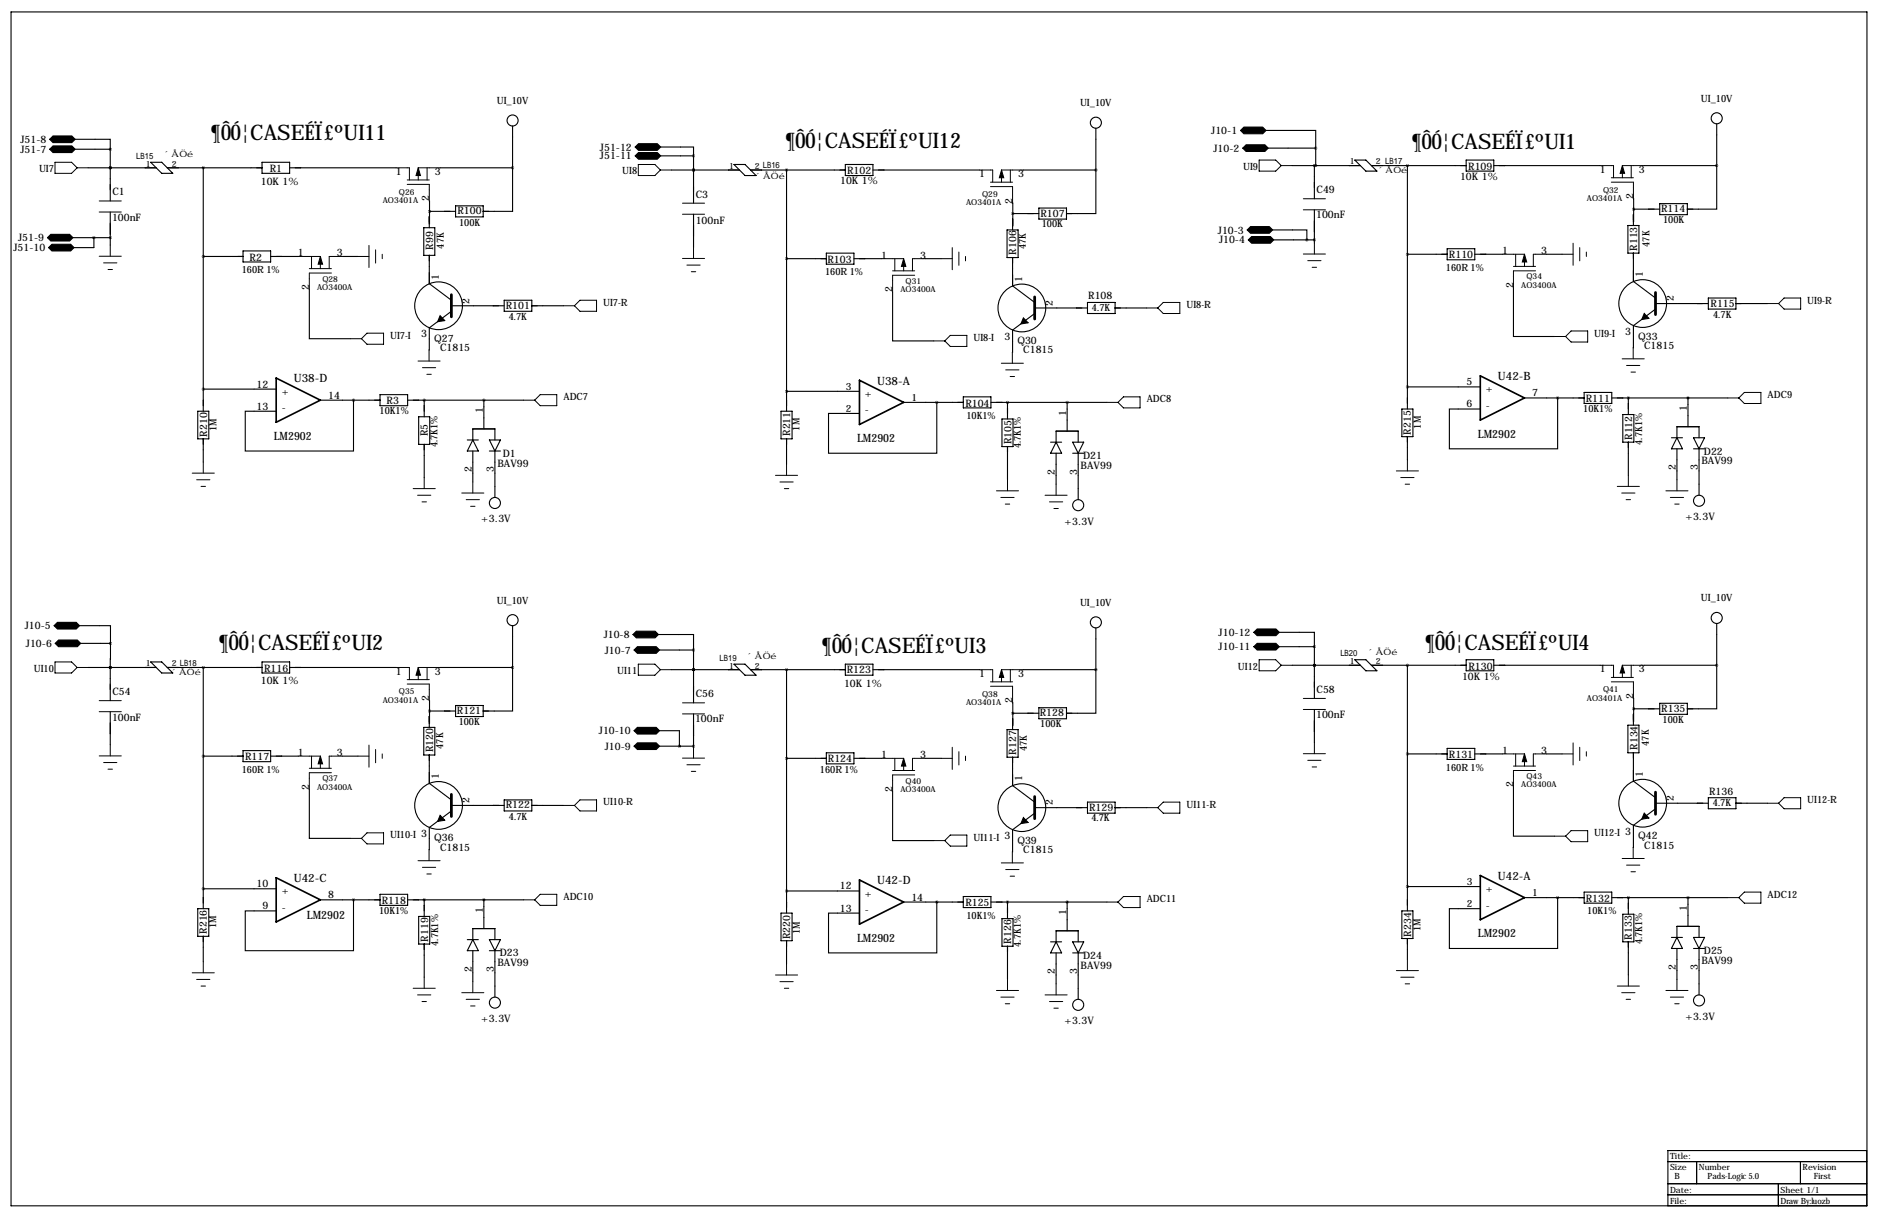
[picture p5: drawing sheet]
<svg xmlns="http://www.w3.org/2000/svg" width="432mm" height="279mm" viewBox="0 0 432 279" stroke-linecap="round" stroke-linejoin="round" font-family="sans-serif">
<g fill="none" stroke="#000" stroke-width=".25">
<path d="M2.5 2.7h426.8v274.4h-426.8zM17.3 34.3h8M17.3 32h8v2.3M20.3 38.6h15.6M25.3 38.6h.1M25.3 34.3v11.9M34.6 37.3h2.6l2.5 2.5h-2.5zM38.5 38.6h21.7M46.7 38.6v55.9M60.2 37.3h6.4v2.5h-6.4zM66.6 38.6h24.5M101.2 38.6h16.7"/>
<path d="M117.9 38.6v10h-6.8M117.9 29v9.6M151.9 33.8h7.6v2M151.9 35.8h7.6M154.4 39.1h15.6M159.5 39.1h.1M159.5 35.8v10.9M168.8 37.8h2.5l2.5 2.5h-2.5zM172.6 39.1h21.8M180.8 39.1v55.4M194.4 37.8h6.3v2.5h-6.3zM200.7 39.1h24.5"/>
<path d="M235.4 39.1h16.6M252 39.1v10h-6.8M252 29.5v9.6M291.1 30h11.4v4M291.6 34h10.9M297.1 38h15.7M302.2 38v7.7M302.5 34v4M311.5 36.8h2.5l2.6 2.5h-2.6zM315.3 38h21.8M323.6 38v56M337.1 36.8h6.4v2.5h-6.4z"/>
<path d="M343.5 38h24.4M378.1 38h16.6M394.7 38v10.1h-6.7M394.7 28.4v9.6M16.8 54.6h8.5M21.6 54.6v2.3h-4.6M25.3 48.7v7.6M46.7 58.9h9.2M55.9 57.7h6.3v2.5h-6.3zM62.2 58.9h6.4M78.7 58.9h3.6M97.4 52.3h2.6v6.4h-2.6z"/>
<path d="M98.7 46.2l.1 2.4M98.7 58.7v6.5l5.1 3.8M98.8 48.6l-.1 3.7M98.8 48.6h5.9M104.7 47.3h6.4v2.5h-6.4zM159.5 49.2v7.6M180.8 59.4h9.2M190 58.2h6.3v2.5h-6.3zM196.3 59.4h6.4M212.9 59.4h3.5M231.5 52.8h2.6v6.4h-2.6zM232.8 46.7l.1 2.4"/>
<path d="M232.8 59.2v6.5l5.1 3.8M232.9 49.1l-.1 3.7M232.9 49.1h6M238.9 47.8h6.3v2.5h-6.3zM292.6 52.8h7.9v2.3M292.9 55.1h9.3M302.2 48.2v7.6M323.6 58.4h9.1M332.7 57.2h6.4v2.5h-6.4zM339.1 58.4h6.3M355.6 58.4h3.6M374.3 51.8h2.5v6.4h-2.5z"/>
<path d="M375.6 45.7v2.4M375.6 58.2v6.5l5 3.8M375.6 48.1v3.7M375.6 48.1h6M381.6 46.8h6.4v2.5h-6.4zM71.1 66.5v11.3h9.5M103.8 71.5l-5.1 3.8v5.1M103.8 70.3h12.1M115.9 69h6.4v2.5h-6.4zM122.3 70.3h7.2M205.2 67.1v11.2h9.5M237.9 72l-5.1 3.8v5.1"/>
<path d="M237.9 70.8h12.1M250 69.5h6.4v2.5h-6.4zM256.4 70.8h7.3M348 66v11.3h9.4M380.6 71l-5 3.8-.1 5.1M380.6 69.7h12.2M392.8 68.5h6.3v2.5h-6.3zM399.1 69.7h7.3M45.5 94.5h2.5v6.3h-2.5zM46.7 89.4h16.8M73.7 91.9h13.7M81.3 91.9v11.7h-24.9v-9.1h7.1"/>
<path d="M87.4 90.7h6.3v2.5h-6.3zM93.7 91.9h26.7M96.3 95.8h2.5v6.3h-2.5zM97.5 91.9v3.9M111.3 91.9v6.7M179.6 94.5h2.5v6.3h-2.5zM180.8 89.9h16.8M207.8 92.5h13.7M215.4 92.5v11.6h-24.9v-9.1h7.1M221.5 91.2h6.3v2.5h-6.3zM227.8 92.5h26.7M230.4 96.3h2.5v6.3h-2.5z"/>
<path d="M231.6 92.5v3.8M245.4 92.5v6.6M322.3 94h2.6v6.3h-2.6zM323.6 88.9h16.8M350.5 91.4h13.7M358.1 91.4v11.7h-24.9v-9.1h7.2M364.2 90.2h6.4v2.5h-6.4zM370.6 91.4h26.7M373.1 95.2h2.6v6.4h-2.6zM374.4 91.4v3.8M388.1 91.4v6.6M46.7 100.8v5.4"/>
<path d="M97.5 102.1v7.6M107.4 101.1h2.6M108.7 101.1l1.3 2.5h-2.6zM108.7 101.1v-2.5h5.1v2.5M108.7 103.6v7.1M112.5 103.6h2.6M112.5 101.1h2.6l-1.3 2.5zM113.8 103.6v10.7M180.8 100.8v5.9M231.6 102.6v7.6M241.6 101.6h2.5M242.8 101.6l1.3 2.5h-2.5z"/>
<path d="M242.8 101.6v-2.5h5.1v2.5M242.8 104.1v7.2M246.6 104.1h2.6M246.6 101.6h2.6l-1.3 2.5zM247.9 104.1v10.7M323.6 100.3v5.4M374.4 101.6v7.6M384.3 100.6h2.5M385.6 100.6l1.2 2.5h-2.5zM385.6 100.6v-2.6h5.1v2.6M385.6 103.1v7.1M389.4 103.1h2.5"/>
<path d="M389.4 100.6h2.5l-1.2 2.5zM390.7 103.1v10.7M18.3 143.8h7.1v4M18.5 147.8h6.9M20.3 153.4h15.6M25.3 153.4h.1M25.3 153.4v7.6M25.4 147.8l-.1 5.6M34.6 152.1h2.6l2.5 2.5h-2.5zM38.5 153.4h21.7M46.7 153.4v55.4M60.2 152.1h6.4v2.5h-6.4z"/>
<path d="M66.6 153.4h24.5M101.2 153.4h16.7M117.9 153.4v10h-6.8M117.9 143.8v9.6M151.4 145.8h8.1v3.6M151.6 149.4h7.9M154.4 153.9h15.6M159.5 153.9h.1M159.5 149.4v12.1M168.8 152.6h2.5l2.5 2.5h-2.5zM172.6 153.9h21.8M180.8 153.9v55.9"/>
<path d="M194.4 152.6h6.3v2.5h-6.3zM200.7 153.9h24.5M235.4 153.9h16.6M252 153.9v10h-6.8M252 144.3v9.6M294.1 148.6h8.1M294.1 145.3h8.1v3.3M297.1 152.9h15.7M302.2 152.9h.1M302.2 148.6v11.9M311.5 151.6h2.5l2.6 2.5h-2.6zM315.3 152.9h21.8"/>
<path d="M323.6 152.9v56.4M337.1 151.6h6.4v2.5h-6.4zM343.5 152.9h24.4M378.1 152.9h16.6M394.7 152.9v10h-6.7M394.7 143.3v9.6M25.3 163.5v7.6M46.7 173.7h9.2M55.9 172.5h6.3v2.5h-6.3zM62.2 173.7h6.4M78.7 173.7h3.6M97.4 167.1h2.6v6.4h-2.6z"/>
<path d="M98.7 161l.1 2.4M98.7 173.5v6.5l5.1 3.8M98.8 163.4l-.1 3.7M98.8 163.4h5.9M104.7 162.1h6.4v2.5h-6.4zM151.6 171.4h4.6M151.6 167.9h4.6v3.5M156.2 171.4h.1M156.2 171.4h3.3M159.5 171.4v.3M159.5 164v7.4M180.8 174.2h9.2"/>
<path d="M190 173h6.3v2.5h-6.3zM196.3 174.2h6.4M212.9 174.2h3.5M231.5 167.6h2.6v6.4h-2.6zM232.8 161.5l.1 2.4M232.8 174v6.5l5.1 3.8M232.9 163.9l-.1 3.7M232.9 163.9h6M238.9 162.6h6.3v2.6h-6.3zM302.2 163v7.6M323.6 173.2h9.1M332.7 172h6.4v2.5h-6.4z"/>
<path d="M339.1 173.2h6.3M355.6 173.2h3.6M374.3 166.6h2.5v6.4h-2.5zM375.6 160.5v2.4M375.6 173v6.5l5 3.8M375.6 162.9v3.7M375.6 162.9h6M381.6 161.6h6.4v2.5h-6.4zM71.1 181.4v11.2h9.5M103.8 186.3l-5.1 3.8v5.1M103.8 185.1h12.1M115.9 183.8h6.4v2.5h-6.4z"/>
<path d="M122.3 185.1h7.2M205.2 181.9v11.2h9.5M237.9 186.8l-5.1 3.9v5M237.9 185.6h12.1M250 184.3h6.4v2.5h-6.4zM256.4 185.6h7.3M348 180.8v11.3h9.4M380.6 185.8l-5 3.8-.1 5.1M380.6 184.6h12.2M392.8 183.3h6.3v2.5h-6.3zM399.1 184.6h7.3M45.5 208.8h2.5v6.3h-2.5z"/>
<path d="M46.7 204.2h16.8M46.7 215.1v5.9M73.7 206.8h13.7M81.3 206.8v11.6h-24.9v-9.1h7.1M87.4 205.5h6.3v2.5h-6.3zM93.7 206.8h26.7M96.3 210.6h2.5v6.3h-2.5zM97.5 206.8v3.8M97.5 216.9v7.6M107.4 215.9h2.6M108.7 215.9v-2.5h5.1v2.5M108.7 218.4v7.2"/>
<path d="M108.7 215.9l1.3 2.5h-2.6zM111.3 206.8v6.6M112.5 218.4h2.6M112.5 215.9h2.6l-1.3 2.5zM113.8 218.4v10.7M179.6 209.8h2.5v6.4h-2.5zM180.8 204.7h16.8M180.8 216.2v5.3M207.8 207.3h13.7M215.4 207.3v11.6h-24.9v-9.1h7.1M221.5 206h6.3v2.5h-6.3zM227.8 207.3h26.7"/>
<path d="M230.4 211.1h2.5v6.3h-2.5zM231.6 207.3v3.8M231.6 217.4v7.6M241.6 216.4h2.5M242.8 216.4v-2.5h5.1v2.5M242.8 218.9v7.2M242.8 216.4l1.3 2.5h-2.5zM245.4 207.3v6.6M246.6 218.9h2.6M246.6 216.4h2.6l-1.3 2.5zM247.9 218.9v10.7M322.3 209.3h2.6v6.3h-2.6z"/>
<path d="M323.6 203.7h16.8M323.6 215.6v4.9M350.5 206.2h13.7M358.1 206.2v11.7h-24.9v-9.1h7.2M364.2 205h6.4v2.5h-6.4zM370.6 206.2h26.7M373.1 210.1h2.6v6.3h-2.6zM374.4 206.2v3.9M374.4 216.4v7.6M384.3 215.4h2.5M385.6 215.4v-2.5h5.1v2.5M385.6 217.9v7.1"/>
<path d="M385.6 215.4l1.2 2.5h-2.5zM388.1 206.2v6.7M389.4 217.9h2.5M389.4 215.4h2.5l-1.2 2.5zM390.7 217.9v10.7M383.5 266.9h45.7M383.5 277.1v-12.7h45.7v12.7M383.5 272h45.7M383.5 274.5h45.7M390.1 266.9v5.1M408.9 272v5.1M414 266.9v5.1"/>
<circle cx="117.9" cy="27.7" r="1.27"/>
<circle cx="252" cy="28.2" r="1.27"/>
<circle cx="394.7" cy="27.2" r="1.27"/>
<circle cx="100.8" cy="70.3" r="5.5"/>
<circle cx="234.9" cy="70.8" r="5.5"/>
<circle cx="377.7" cy="69.7" r="5.5"/>
<circle cx="113.8" cy="115.6" r="1.27"/>
<circle cx="247.9" cy="116.1" r="1.27"/>
<circle cx="390.7" cy="115.1" r="1.27"/>
<circle cx="117.9" cy="142.5" r="1.27"/>
<circle cx="252" cy="143" r="1.27"/>
<circle cx="394.7" cy="142" r="1.27"/>
<circle cx="100.8" cy="185.1" r="5.5"/>
<circle cx="234.9" cy="185.6" r="5.5"/>
<circle cx="377.7" cy="184.6" r="5.5"/>
<circle cx="113.8" cy="230.4" r="1.27"/>
<circle cx="247.9" cy="230.9" r="1.27"/>
<circle cx="390.7" cy="229.9" r="1.27"/>
</g>
<g fill="none" stroke="#000" stroke-width=".23">
<path d="M12.6 37.3h3.9l1.2 1.3-1.2 1.2h-3.9zM17.7 38.6h2.6M91.1 38.6h3v2.8M96.2 39.8v1.6M96.2 38.6h5M98.2 38.6v2.8M146.8 37.8h3.8l1.2 1.3-1.2 1.2h-3.8zM151.8 39.1h2.6M225.2 39.1h3v2.8M230.3 39.1h5.1M232.3 39.1v2.8M289.5 36.8h3.8l1.3 1.2-1.3 1.3h-3.8z"/>
<path d="M294.6 38h2.5M367.9 38h3.1v2.8M373 39.3v1.5M373 38h5.1M375.1 38v2.8M22.8 46.2h5.1M22.8 48.7h5.1M22.8 58.9h5.1M25.3 56.3v2.6M68.6 58.9h5.1M71.6 58.9v2.8M78.7 58.9h-3v2.8"/>
<path d="M82.3 58.9h2.5M84.8 56.4v5.1M86.4 57.4v3.1M87.9 58.4v1M93.6 41.4h5.1M93.6 42.4h5.1v3.8M156.9 46.7h5.1M156.9 49.2h5.1M156.9 59.4h5.1M159.5 56.8v2.6M202.7 59.4h5.1M205.7 59.4v2.8"/>
<path d="M212.9 59.4h-3.1v2.8M216.4 59.4h2.5M218.9 56.9v5.1M220.5 57.9v3.1M222 58.9v1M227.7 41.9h5.1M227.7 42.9h5.1v3.8M230.3 40.3v1.6M299.7 45.7h5M299.7 48.2h5M299.7 58.4h5M300.7 59.9h3"/>
<path d="M302.2 55.8v2.6M345.4 58.4h5.1M348.5 58.4v2.8M350.5 59.7v1.5M355.6 58.4h-3v2.8M359.2 58.4h2.5M361.7 55.9v5.1M363.2 56.9v3M364.7 57.9v1M370.5 41.9h5.1v3.8M370.5 40.8h5.1M23.8 60.4h3.1"/>
<path d="M24.8 61.9h1.1M71.1 61.7h5.1M73.7 60.2v1.5M76.2 62.7h-5.1v3.8M80.6 77.8h2.5M83.1 77.8l1.3-1.2h3.8v2.5h-3.8zM129.5 70.3h2.6M132.1 70.3l1.2-1.3h3.9v2.5h-3.9zM157.9 60.9h3.1M159 62.4h1M205.2 62.2h5.1M207.8 60.7v1.5"/>
<path d="M210.3 63.2h-5.1v3.9M214.7 78.3h2.5M218.5 77.1h3.8v2.5h-3.8l-1.3-1.3zM263.7 70.8h2.5M266.2 70.8l1.3-1.3h3.8v2.5h-3.8zM301.7 61.4h1M348 61.2h5.1M353.1 62.2h-5.1v3.8M357.4 77.3h2.6M361.2 76h3.8v2.6h-3.8l-1.2-1.3zM375.5 79.9v2.5M406.4 69.7h2.5"/>
<path d="M408.9 69.7l1.3-1.2h3.8v2.5h-3.8zM96.1 83h5.1M97.1 84.5h3.1M98.1 86h1.1M98.7 80.4v2.6M120.4 91.9h2.5M124.2 90.7h3.8v2.5h-3.8l-1.3-1.3zM230.2 83.5h5.1M231.2 85h3.1M232.3 86.5h1M232.8 80.9v2.6M254.5 92.5h2.5"/>
<path d="M258.3 91.2h3.8v2.5h-3.8l-1.3-1.2zM373 82.4h5.1M374 84h3M375 85.5h1M397.3 91.4h2.5M401.1 90.2h3.8v2.5h-3.8l-1.3-1.3zM44.2 108.7h5.1M45.2 110.2h3.1M46.2 111.8h1M46.7 106.2v2.5M95 112.3h5.1M96 113.8h3.1"/>
<path d="M97 115.3h1M97.5 109.7v2.6M106.2 113.3h5.1M107.2 114.8h3M108.2 116.3h1M108.7 110.7v2.6M178.3 109.2h5.1M179.3 110.7h3.1M180.3 112.3h1.1M180.8 106.7v2.5M229.1 112.8h5.1M230.1 114.3h3.1"/>
<path d="M231.1 115.8h1.1M231.6 110.2v2.6M240.3 113.8h5.1M241.3 115.3h3M242.3 116.8h1M242.8 111.3v2.5M321.1 108.2h5M322.1 109.7h3M323.1 111.3h1M323.6 105.7v2.5M371.9 111.8h5M372.9 113.3h3"/>
<path d="M373.9 114.8h1M374.4 109.2v2.6M383 112.8h5.1M384 114.3h3.1M385.1 115.8h1M385.6 110.2v2.6M12.6 152.1h3.9l1.2 1.3-1.2 1.2h-3.9zM17.7 153.4h2.6M91.1 153.4h3v2.8M93.6 157.2h5.1v3.8M93.6 156.2h5.1M96.2 154.6v1.6"/>
<path d="M96.2 153.4h5M98.2 153.4v2.8M146.8 152.6h3.8l1.2 1.3-1.2 1.2h-3.8zM151.8 153.9h2.6M225.2 153.9h3v2.8M227.7 157.7h5.1v3.8M227.7 156.7h5.1M230.3 155.1v1.6M230.3 153.9h5.1M232.3 153.9v2.8M289.5 151.6h3.8l1.3 1.3-1.3 1.2h-3.8zM294.6 152.9h2.5"/>
<path d="M367.9 152.9h3.1v2.8M370.5 156.7h5.1v3.8M370.5 155.7h5.1M373 154.1v1.6M373 152.9h5.1M375.1 152.9v2.8M22.8 161h5.1M22.8 163.5h5.1M22.8 173.7h5.1M23.8 175.2h3.1M24.8 176.7h1.1M25.3 171.1v2.6"/>
<path d="M68.6 173.7h5.1M71.1 176.5h5.1M71.6 173.7v2.8M73.7 175v1.5M76.2 177.5h-5.1v3.9M78.7 173.7h-3v2.8M82.3 173.7h2.5M84.8 171.2v5.1M86.4 172.2v3.1M87.9 173.2v1M156.9 161.5h5.1M156.9 164h5.1"/>
<path d="M156.9 174.2h5.1M157.9 175.7h3.1M159 177.2h1M159.5 171.7v2.5M202.7 174.2h5.1M205.2 177h5.1M205.7 174.2v2.8M207.8 175.5v1.5M210.3 178.1h-5.1v3.8M212.9 174.2h-3.1v2.8M216.4 174.2h2.5M218.9 171.7v5.1"/>
<path d="M220.5 172.7v3.1M222 173.7v1.1M299.7 160.5h5M299.7 163h5M299.7 173.2h5M300.7 174.7h3M301.7 176.2h1M302.2 170.6v2.6M345.4 173.2h5.1M348 176h5.1M348.5 173.2v2.8M350.5 174.5v1.5"/>
<path d="M353.1 177h-5.1v3.8M355.6 173.2h-3v2.8M359.2 173.2h2.5M361.7 170.7v5.1M363.2 171.7v3.1M364.7 172.7v1M80.6 192.6h2.5M83.1 192.6l1.3-1.2h3.8v2.5h-3.8zM96.1 197.8h5.1M97.1 199.3h3.1M98.7 195.2v2.6M129.5 185.1h2.6"/>
<path d="M132.1 185.1l1.2-1.3h3.9v2.5h-3.9zM214.7 193.1h2.5M218.5 191.9h3.8v2.5h-3.8l-1.3-1.3zM230.2 198.3h5.1M231.2 199.8h3.1M232.8 195.7v2.6M263.7 185.6h2.5M267.5 184.3h3.8v2.5h-3.8l-1.3-1.2zM357.4 192.1h2.6M360 192.1l1.2-1.2h3.8v2.5h-3.8zM373 197.3h5.1M374 198.8h3"/>
<path d="M375.5 194.7v2.6M406.4 184.6h2.5M408.9 184.6l1.3-1.3h3.8v2.5h-3.8zM98.1 200.8h1.1M120.4 206.8h2.5M124.2 205.5h3.8v2.5h-3.8l-1.3-1.2zM232.3 201.3h1M254.5 207.3h2.5M258.3 206h3.8v2.5h-3.8l-1.3-1.2zM375 200.3h1M397.3 206.2h2.5M401.1 205h3.8v2.5h-3.8l-1.3-1.3z"/>
<path d="M44.2 223.5h5.1M45.2 225h3.1M46.2 226.6h1M46.7 221v2.5M95 227.1h5.1M96 228.6h3.1M97 230.1h1M97.5 224.5v2.6M106.2 228.1h5.1M107.2 229.6h3M108.2 231.1h1M108.7 225.6v2.5"/>
<path d="M178.3 224h5.1M179.3 225.6h3.1M180.3 227.1h1.1M180.8 221.5v2.5M229.1 227.6h5.1M230.1 229.1h3.1M231.1 230.6h1.1M231.6 225v2.6M240.3 228.6h5.1M241.3 230.1h3M242.3 231.6h1M242.8 226.1v2.5"/>
<path d="M321.1 223h5M322.1 224.5h3M323.1 226.1h1M323.6 220.5v2.5M371.9 226.6h5M372.9 228.1h3M373.9 229.6h1M374.4 224v2.6M383 227.6h5.1M384 229.1h3.1M385.1 230.6h1M385.6 225v2.6"/>
</g>
<path d="M96.2 38.6l.5 1.7h-1zM230.3 39.1l.5 1.7h-1zM373 38l.5 1.8h-1zM73.7 58.9l.5 1.8h-1zM207.8 59.4l.5 1.8h-1zM350.5 58.4l.5 1.8h-1zM96.2 153.4l.5 1.7h-1zM230.3 153.9l.5 1.8h-1zM373 152.9l.5 1.7h-1zM73.7 173.7l.5 1.8h-1zM207.8 174.2l.5 1.8h-1zM350.5 173.2l.5 1.8h-1z" fill="#000" stroke="#000" stroke-width=".23"/>
<path d="M103.8 67.7v5.1M237.9 68.2v5.1M380.6 67.2v5.1M103.8 182.5v5.1M237.9 183v5.1M380.6 182v5.1" fill="none" stroke="#000" stroke-width=".63"/>
<g fill="#000" stroke="#000" stroke-width=".25">
<path d="M12.2 33.5h4.3l.8 .8-.8 .8h-4.3l-.8-.8zM11.4 32l.8-.8h4.3l.8 .8-.8 .8h-4.3zM146.8 35.1h4.3l.8 .7-.8 .8h-4.3l-.8-.8zM146.8 33h4.3l.8 .8-.8 .7h-4.3l-.8-.7zM286 29.2h4.3l.8 .8-.8 .7h-4.3l-.8-.7zM285.8 34l.7-.7h4.3l.8 .7-.8 .8h-4.3zM10.9 54.6l.8-.8h4.3l.8 .8-.8 .8h-4.3zM11.9 56.1h4.4l.7 .8-.7 .8h-4.4l-.7-.8zM287.5 52.1h4.3l.8 .7-.8 .8h-4.3l-.7-.8zM287 55.1l.8-.7h4.3l.8 .7-.8 .8h-4.3zM101.2 72.5l1.1 1.2-1.7 .2zM235.3 73.1l1.1 1.1-1.7 .2z"/>
<path d="M378.1 72l1 1.2-1.6 .2zM13.2 143h4.3l.8 .8-.8 .7h-4.3l-.8-.7zM13.5 147.1h4.3l.7 .7-.7 .8h-4.3l-.8-.8zM145.5 145.8l.8-.8h4.3l.8 .8-.8 .8h-4.3zM145.8 149.4l.8-.8h4.3l.7 .8-.7 .7h-4.3zM289.1 147.8h4.3l.7 .8-.7 .8h-4.3l-.8-.8zM289.1 144.5h4.3l.7 .8-.7 .7h-4.3l-.8-.7zM145.8 171.4l.8-.7h4.3l.7 .7-.7 .8h-4.3zM145.8 167.9l.8-.8h4.3l.7 .8-.7 .8h-4.3zM101.2 187.4l1.1 1.1-1.7 .2zM235.3 187.9l1.1 1.1-1.7 .2zM378.1 186.8l1 1.2-1.6 .2z"/>
</g>
<path d="M63.5 86.9l10.2 5-10.2 5.1zM197.6 87.4l10.2 5.1-10.2 5zM340.4 86.4l10.1 5-10.1 5.1zM63.5 201.7l10.2 5.1-10.2 5zM197.6 202.2l10.2 5.1-10.2 5zM340.4 201.2l10.1 5-10.1 5.1z" fill="none" stroke="#000" stroke-width=".38"/>
<path d="M25.3 38.6a.05 .05 0 0 0 .1 0 .05 .05 0 0 0-.1 0zM98.7 48.6a.05 .05 0 0 0 .1 0 .05 .05 0 0 0-.1 0zM117.8 38.6a.05 .05 0 0 0 .1 0 .05 .05 0 0 0-.1 0zM46.7 38.6a.05 .05 0 0 0 .1 0 .05 .05 0 0 0-.1 0zM46.7 58.9a.05 .05 0 0 0 .1 0 .05 .05 0 0 0-.1 0zM46.7 89.4a.05 .05 0 0 0 .1 0 .05 .05 0 0 0-.1 0zM97.5 91.9a.05 .05 0 0 0 .1 0 .05 .05 0 0 0-.1 0zM111.2 91.9a.05 .05 0 0 0 .1 0 .05 .05 0 0 0-.1 0zM159.4 39.1a.05 .05 0 0 0 .1 0 .05 .05 0 0 0-.1 0zM232.8 49.1a.05 .05 0 0 0 .1 0 .05 .05 0 0 0-.1 0zM251.9 39.1a.05 .05 0 0 0 .1 0 .05 .05 0 0 0-.1 0zM180.8 39.1a.05 .05 0 0 0 .1 0 .05 .05 0 0 0-.1 0zM180.8 59.4a.05 .05 0 0 0 .1 0 .05 .05 0 0 0-.1 0zM180.8 89.9a.05 .05 0 0 0 .1 0 .05 .05 0 0 0-.1 0zM231.6 92.5a.05 .05 0 0 0 .1 0 .05 .05 0 0 0-.1 0zM245.3 92.5a.05 .05 0 0 0 .1 0 .05 .05 0 0 0-.1 0zM358.1 91.4a.05 .05 0 0 0 .1 0 .05 .05 0 0 0-.1 0zM25.3 153.4a.05 .05 0 0 0 .1 0 .05 .05 0 0 0-.1 0zM98.7 163.4a.05 .05 0 0 0 .1 0 .05 .05 0 0 0-.1 0zM117.8 153.4a.05 .05 0 0 0 .1 0 .05 .05 0 0 0-.1 0zM46.7 153.4a.05 .05 0 0 0 .1 0 .05 .05 0 0 0-.1 0zM46.7 173.7a.05 .05 0 0 0 .1 0 .05 .05 0 0 0-.1 0zM46.7 204.2a.05 .05 0 0 0 .1 0 .05 .05 0 0 0-.1 0zM97.5 206.8a.05 .05 0 0 0 .1 0 .05 .05 0 0 0-.1 0zM111.2 206.8a.05 .05 0 0 0 .1 0 .05 .05 0 0 0-.1 0zM159.4 153.9a.05 .05 0 0 0 .1 0 .05 .05 0 0 0-.1 0zM232.8 163.9a.05 .05 0 0 0 .1 0 .05 .05 0 0 0-.1 0zM251.9 153.9a.05 .05 0 0 0 .1 0 .05 .05 0 0 0-.1 0zM180.8 153.9a.05 .05 0 0 0 .1 0 .05 .05 0 0 0-.1 0zM180.8 174.2a.05 .05 0 0 0 .1 0 .05 .05 0 0 0-.1 0zM180.8 204.7a.05 .05 0 0 0 .1 0 .05 .05 0 0 0-.1 0zM231.6 207.3a.05 .05 0 0 0 .1 0 .05 .05 0 0 0-.1 0zM245.3 207.3a.05 .05 0 0 0 .1 0 .05 .05 0 0 0-.1 0zM358.1 206.2a.05 .05 0 0 0 .1 0 .05 .05 0 0 0-.1 0zM25.3 153.4a.05 .05 0 0 0 .1 0 .05 .05 0 0 0-.1 0zM159.4 153.9a.05 .05 0 0 0 .1 0 .05 .05 0 0 0-.1 0zM159.4 149.4a.05 .05 0 0 0 .1 0 .05 .05 0 0 0-.1 0zM159.4 171.5a.05 .05 0 0 0 .1 0 .05 .05 0 0 0-.1 0zM25.3 38.6a.05 .05 0 0 0 .1 0 .05 .05 0 0 0-.1 0zM25.3 34.3a.05 .05 0 0 0 .1 0 .05 .05 0 0 0-.1 0zM25.3 54.6a.05 .05 0 0 0 .1 0 .05 .05 0 0 0-.1 0zM159.4 39.1a.05 .05 0 0 0 .1 0 .05 .05 0 0 0-.1 0zM159.4 35.8a.05 .05 0 0 0 .1 0 .05 .05 0 0 0-.1 0z" fill="#000" stroke="#000" stroke-width=".63"/>
<g font-size="4.9">
<text x="48.5" y="32.3">¶ÔÓ¦CASEÉÏ£ºUI11</text>
<text x="180.6" y="34">¶ÔÓ¦CASEÉÏ£ºUI12</text>
<text x="324.6" y="34.3">¶ÔÓ¦CASEÉÏ£ºUI1</text>
<text x="50.3" y="149.4">¶ÔÓ¦CASEÉÏ£ºUI2</text>
<text x="327.7" y="149.4">¶ÔÓ¦CASEÉÏ£ºUI4</text>
<text x="189" y="150.1">¶ÔÓ¦CASEÉÏ£ºUI3</text>
</g>
<g font-size="2.6">
<text x="67.6" y="87.9">U38-D</text>
<text x="201.7" y="88.4">U38-A</text>
<text x="344.4" y="87.4">U42-B</text>
<text x="62.9" y="101.1">LM2902</text>
<text x="197.1" y="101.6">LM2902</text>
<text x="339.8" y="100.6">LM2902</text>
<text x="67.6" y="202.7">U42-C</text>
<text x="201.7" y="203.2">U42-D</text>
<text x="344.4" y="202.2">U42-A</text>
<text x="70.6" y="211.2">LM2902</text>
<text x="339.8" y="215.4">LM2902</text>
<text x="197.1" y="216.4">LM2902</text>
</g>
<g font-size="2.4">
<text x="4.7" y="35.1">J51-7</text>
<text x="4.7" y="32.8">J51-8</text>
<text x="138" y="34.6">J51-12</text>
<text x="278.5" y="30.8">J10-1</text>
<text x="279" y="34.9">J10-2</text>
<text x="62" y="39.5">R1</text>
<text x="91" y="40.2">1</text>
<text x="100" y="40.2">3</text>
<text x="138" y="36.6">J51-11</text>
<text x="194.8" y="40.1">R102</text>
<text x="225.1" y="40.7">1</text>
<text x="234.1" y="40.7">3</text>
<text x="335.7" y="41.4">10K 1%</text>
<text x="337.6" y="39">R109</text>
<text x="367.9" y="39.7">1</text>
<text x="376.8" y="39.7">3</text>
<text x="25.9" y="44.9">C1</text>
<text x="60" y="42.4">10K 1%</text>
<text x="98.7" y="46.3" transform="rotate(-90 98.7 46.3)">2</text>
<text x="160" y="45.4">C3</text>
<text x="193.2" y="42.4">10K 1%</text>
<text x="232.8" y="46.8" transform="rotate(-90 232.8 46.8)">2</text>
<text x="302.7" y="44.4">C49</text>
<text x="375.6" y="45.8" transform="rotate(-90 375.6 45.8)">2</text>
<text x="25.8" y="50.7">100nF</text>
<text x="105.2" y="49.1">R100</text>
<text x="160" y="51.4">100nF</text>
<text x="239.2" y="49.8">R107</text>
<text x="280" y="53.7">J10-3</text>
<text x="302.6" y="50.2">100nF</text>
<text x="381.9" y="48.7">R114</text>
<text x="3.1" y="57.7">J51-10</text>
<text x="4.2" y="55.4">J51-9</text>
<text x="57.4" y="59.9">R2</text>
<text x="68.5" y="58.9">1</text>
<text x="77.5" y="58.9">3</text>
<text x="99.6" y="57.4" transform="rotate(-90 99.6 57.4)">R99</text>
<text x="202.6" y="59.4">1</text>
<text x="211.6" y="59.4">3</text>
<text x="233.7" y="58.5" transform="rotate(-90 233.7 58.5)">R106</text>
<text x="280.3" y="55.9">J10-4</text>
<text x="333.2" y="59.3">R110</text>
<text x="345.4" y="58.4">1</text>
<text x="354.3" y="58.4">3</text>
<text x="376.4" y="57.6" transform="rotate(-90 376.4 57.6)">R113</text>
<text x="100.9" y="64.2" transform="rotate(-90 100.9 64.2)">1</text>
<text x="190.3" y="60.4">R103</text>
<text x="235" y="64.8" transform="rotate(-90 235 64.8)">1</text>
<text x="377.7" y="63.7" transform="rotate(-90 377.7 63.7)">1</text>
<text x="71.1" y="66.6" transform="rotate(-90 71.1 66.6)">2</text>
<text x="108" y="69.7" transform="rotate(-90 108 69.7)">2</text>
<text x="116.3" y="71">R101</text>
<text x="205.2" y="67.1" transform="rotate(-90 205.2 67.1)">2</text>
<text x="242.1" y="70.3" transform="rotate(-90 242.1 70.3)">2</text>
<text x="250.2" y="68.8">R108</text>
<text x="348" y="66.1" transform="rotate(-90 348 66.1)">2</text>
<text x="384.8" y="69.2" transform="rotate(-90 384.8 69.2)">2</text>
<text x="393.3" y="70.4">R115</text>
<text x="96.8" y="77.5">3</text>
<text x="373.7" y="77">3</text>
<text x="99.8" y="78.5">Q27</text>
<text x="101.2" y="80.7">C1815</text>
<text x="230.9" y="78">3</text>
<text x="233.9" y="79">Q30</text>
<text x="235.3" y="81.2">C1815</text>
<text x="376.7" y="78">Q33</text>
<text x="378" y="80.2">C1815</text>
<text x="59" y="89.1">12</text>
<text x="337.2" y="88.5">5</text>
<text x="59" y="94.1">13</text>
<text x="75.4" y="91.6">14</text>
<text x="88.9" y="92.9">R3</text>
<text x="111" y="95" transform="rotate(-90 111 95)">1</text>
<text x="222" y="93.4">R104</text>
<text x="245.1" y="95.5" transform="rotate(-90 245.1 95.5)">1</text>
<text x="337.2" y="93.6">6</text>
<text x="352.3" y="91.1">7</text>
<text x="364.6" y="92.4">R111</text>
<text x="387.9" y="94.5" transform="rotate(-90 387.9 94.5)">1</text>
<text x="47.7" y="100.3" transform="rotate(-90 47.7 100.3)">R210</text>
<text x="98.4" y="100.3" transform="rotate(-90 98.4 100.3)">R5</text>
<text x="181.7" y="100.2" transform="rotate(-90 181.7 100.2)">R211</text>
<text x="324.4" y="99.9" transform="rotate(-90 324.4 99.9)">R215</text>
<text x="375.3" y="101.1" transform="rotate(-90 375.3 101.1)">R112</text>
<text x="114.4" y="107.2">BAV99</text>
<text x="115.6" y="105">D1</text>
<text x="232.6" y="102" transform="rotate(-90 232.6 102)">R105</text>
<text x="248.5" y="107.7">BAV99</text>
<text x="249" y="105.5">D21</text>
<text x="391.2" y="106.7">BAV99</text>
<text x="391.8" y="104.4">D22</text>
<text x="108.5" y="108.5" transform="rotate(-90 108.5 108.5)">2</text>
<text x="113.5" y="108.5" transform="rotate(-90 113.5 108.5)">3</text>
<text x="242.6" y="109.1" transform="rotate(-90 242.6 109.1)">2</text>
<text x="247.6" y="109.1" transform="rotate(-90 247.6 109.1)">3</text>
<text x="385.3" y="108" transform="rotate(-90 385.3 108)">2</text>
<text x="390.4" y="108" transform="rotate(-90 390.4 108)">3</text>
<text x="387.5" y="119.5">+3.3V</text>
<text x="110.7" y="120">+3.3V</text>
<text x="244.8" y="120.5">+3.3V</text>
<text x="5.7" y="144.6">J10-5</text>
<text x="6" y="148.7">J10-6</text>
<text x="138.8" y="146.6">J10-8</text>
<text x="280.2" y="149.4">J10-11</text>
<text x="280.2" y="146.1">J10-12</text>
<text x="60.7" y="154.3">R116</text>
<text x="91" y="155">1</text>
<text x="100" y="155">3</text>
<text x="139.1" y="150.2">J10-7</text>
<text x="194.7" y="154.7">R123</text>
<text x="225.1" y="155.5">1</text>
<text x="234.1" y="155.5">3</text>
<text x="337.6" y="153.9">R130</text>
<text x="367.9" y="154.5">1</text>
<text x="376.8" y="154.5">3</text>
<text x="25.9" y="159.7">C54</text>
<text x="60" y="157.2">10K 1%</text>
<text x="98.7" y="161.1" transform="rotate(-90 98.7 161.1)">2</text>
<text x="160" y="160.2">C56</text>
<text x="194.1" y="157.8">10K 1%</text>
<text x="232.8" y="161.6" transform="rotate(-90 232.8 161.6)">2</text>
<text x="302.7" y="159.2">C58</text>
<text x="336.2" y="156.2">10K 1%</text>
<text x="375.6" y="160.6" transform="rotate(-90 375.6 160.6)">2</text>
<text x="25.8" y="165.6">100nF</text>
<text x="105.1" y="164.1">R121</text>
<text x="159.8" y="166">100nF</text>
<text x="239.1" y="164.5">R128</text>
<text x="302.6" y="165">100nF</text>
<text x="382" y="163.5">R135</text>
<text x="68.5" y="173.7">1</text>
<text x="77.5" y="173.7">3</text>
<text x="99.6" y="172.9" transform="rotate(-90 99.6 172.9)">R120</text>
<text x="137.7" y="168.7">J10-10</text>
<text x="139.1" y="172.3">J10-9</text>
<text x="233.6" y="173.4" transform="rotate(-90 233.6 173.4)">R127</text>
<text x="345.4" y="173.2">1</text>
<text x="354.3" y="173.2">3</text>
<text x="376.5" y="172.3" transform="rotate(-90 376.5 172.3)">R134</text>
<text x="56.3" y="174.7">R117</text>
<text x="100.9" y="179.1" transform="rotate(-90 100.9 179.1)">1</text>
<text x="190.4" y="175.2">R124</text>
<text x="202.6" y="174.2">1</text>
<text x="211.6" y="174.2">3</text>
<text x="235" y="179.6" transform="rotate(-90 235 179.6)">1</text>
<text x="333.2" y="174.2">R131</text>
<text x="377.7" y="178.5" transform="rotate(-90 377.7 178.5)">1</text>
<text x="71.1" y="181.4" transform="rotate(-90 71.1 181.4)">2</text>
<text x="108" y="184.6" transform="rotate(-90 108 184.6)">2</text>
<text x="116.3" y="185.7">R122</text>
<text x="205.2" y="182" transform="rotate(-90 205.2 182)">2</text>
<text x="242.1" y="185.1" transform="rotate(-90 242.1 185.1)">2</text>
<text x="348" y="180.9" transform="rotate(-90 348 180.9)">2</text>
<text x="384.8" y="184" transform="rotate(-90 384.8 184)">2</text>
<text x="392.9" y="182.6">R136</text>
<text x="250.4" y="186.3">R129</text>
<text x="99.8" y="193.3">Q36</text>
<text x="101.2" y="195.5">C1815</text>
<text x="233.9" y="193.9">Q39</text>
<text x="235.3" y="196">C1815</text>
<text x="376.7" y="192.8">Q42</text>
<text x="378" y="195">C1815</text>
<text x="59" y="203.9">10</text>
<text x="60.4" y="208.9">9</text>
<text x="75.4" y="206.4">8</text>
<text x="87.8" y="207.7">R118</text>
<text x="111" y="209.8" transform="rotate(-90 111 209.8)">1</text>
<text x="193.1" y="209.4">13</text>
<text x="193.1" y="204.4">12</text>
<text x="209.5" y="206.9">14</text>
<text x="222" y="208.2">R125</text>
<text x="364.6" y="207.3">R132</text>
<text x="387.9" y="209.3" transform="rotate(-90 387.9 209.3)">1</text>
<text x="47.5" y="214.6" transform="rotate(-90 47.5 214.6)">R216</text>
<text x="181.7" y="215.8" transform="rotate(-90 181.7 215.8)">R220</text>
<text x="245.1" y="210.3" transform="rotate(-90 245.1 210.3)">1</text>
<text x="324.5" y="215.2" transform="rotate(-90 324.5 215.2)">R234</text>
<text x="375.2" y="215.9" transform="rotate(-90 375.2 215.9)">R133</text>
<text x="98.5" y="216.3" transform="rotate(-90 98.5 216.3)">R119</text>
<text x="114.9" y="219.8">D23</text>
<text x="232.5" y="216.9" transform="rotate(-90 232.5 216.9)">R126</text>
<text x="249" y="220.3">D24</text>
<text x="391.2" y="221.5">BAV99</text>
<text x="391.8" y="219.3">D25</text>
<text x="108.5" y="223.4" transform="rotate(-90 108.5 223.4)">2</text>
<text x="113.5" y="223.4" transform="rotate(-90 113.5 223.4)">3</text>
<text x="114.4" y="222">BAV99</text>
<text x="242.6" y="223.9" transform="rotate(-90 242.6 223.9)">2</text>
<text x="247.6" y="223.9" transform="rotate(-90 247.6 223.9)">3</text>
<text x="248.5" y="222.5">BAV99</text>
<text x="385.3" y="222.8" transform="rotate(-90 385.3 222.8)">2</text>
<text x="390.4" y="222.8" transform="rotate(-90 390.4 222.8)">3</text>
<text x="110.7" y="234.8">+3.3V</text>
<text x="244.8" y="235.4">+3.3V</text>
<text x="387.5" y="234.3">+3.3V</text>
</g>
<g font-size="2.3">
<text x="114.2" y="23.9">UI_10V</text>
<text x="391.1" y="23.4">UI_10V</text>
<text x="248.3" y="24.4">UI_10V</text>
<text x="9" y="39.6">UI7</text>
<text x="143.1" y="40.1">UI8</text>
<text x="285.8" y="39.1">UI9</text>
<text x="105.6" y="51.8">100K</text>
<text x="239.5" y="52.2">100K</text>
<text x="382.4" y="51.3">100K</text>
<text x="102" y="57.1" transform="rotate(-90 102 57.1)">47K</text>
<text x="235.9" y="57.3" transform="rotate(-90 235.9 57.3)">47K</text>
<text x="379.3" y="56.7" transform="rotate(-90 379.3 56.7)">47K</text>
<text x="55.6" y="62.7">160R 1%</text>
<text x="189.7" y="63.3">160R 1%</text>
<text x="332.5" y="62.2">160R 1%</text>
<text x="138.7" y="70.3">UI7-R</text>
<text x="251.1" y="71.5">4.7K</text>
<text x="272.8" y="70.8">UI8-R</text>
<text x="415.5" y="69.7">UI9-R</text>
<text x="89.7" y="77.8">UI7-I</text>
<text x="117" y="73.5">4.7K</text>
<text x="366.6" y="77.3">UI9-I</text>
<text x="393.9" y="73.1">4.7K</text>
<text x="223.8" y="78.3">UI8-I</text>
<text x="194.5" y="89.6">3</text>
<text x="64.8" y="90.7">+</text>
<text x="64.8" y="94.5">-</text>
<text x="87.3" y="95.2">10K1%</text>
<text x="129.5" y="91.9">ADC7</text>
<text x="194.5" y="94.6">2</text>
<text x="198.9" y="91.2">+</text>
<text x="198.9" y="95">-</text>
<text x="209.5" y="92.1">1</text>
<text x="263.7" y="92.5">ADC8</text>
<text x="341.6" y="90.2">+</text>
<text x="341.6" y="94">-</text>
<text x="364" y="94.6">10K1%</text>
<text x="406.4" y="91.4">ADC9</text>
<text x="49.8" y="99" transform="rotate(-90 49.8 99)">1M</text>
<text x="183.9" y="98.9" transform="rotate(-90 183.9 98.9)">1M</text>
<text x="222.2" y="96.3">10K1%</text>
<text x="326.7" y="98.5" transform="rotate(-90 326.7 98.5)">1M</text>
<text x="100.6" y="102.7" transform="rotate(-90 100.6 102.7)">4.7K1%</text>
<text x="234.8" y="103" transform="rotate(-90 234.8 103)">4.7K1%</text>
<text x="377.6" y="102.2" transform="rotate(-90 377.6 102.2)">4.7K1%</text>
<text x="114.2" y="138.7">UI_10V</text>
<text x="248.3" y="139.2">UI_10V</text>
<text x="391.1" y="138.2">UI_10V</text>
<text x="7.8" y="154.4">UI10</text>
<text x="141.9" y="154.9">UI11</text>
<text x="284.6" y="153.9">UI12</text>
<text x="105.5" y="166.6">100K</text>
<text x="239.2" y="167.1">100K</text>
<text x="382.3" y="166.1">100K</text>
<text x="101.9" y="172" transform="rotate(-90 101.9 172)">47K</text>
<text x="236.1" y="172.6" transform="rotate(-90 236.1 172.6)">47K</text>
<text x="379.1" y="171.4" transform="rotate(-90 379.1 171.4)">47K</text>
<text x="55.6" y="177.6">160R 1%</text>
<text x="188.5" y="177.5">160R 1%</text>
<text x="332.5" y="177">160R 1%</text>
<text x="138.7" y="185.1">UI10-R</text>
<text x="272.8" y="185.6">UI11-R</text>
<text x="393.8" y="185.3">4.7K</text>
<text x="415.5" y="184.6">UI12-R</text>
<text x="117" y="188.3">4.7K</text>
<text x="250.9" y="188.7">4.7K</text>
<text x="89.7" y="192.6">UI10-I 3</text>
<text x="223.8" y="193.1">UI11-I 3</text>
<text x="366.6" y="192.1">UI12-I 3</text>
<text x="337.3" y="203.4">3</text>
<text x="64.8" y="205.5">+</text>
<text x="64.8" y="209.3">-</text>
<text x="87.2" y="209.9">10K1%</text>
<text x="129.5" y="206.8">ADC10</text>
<text x="198.9" y="206">+</text>
<text x="198.9" y="209.8">-</text>
<text x="263.7" y="207.3">ADC11</text>
<text x="337.3" y="208.4">2</text>
<text x="341.6" y="205">+</text>
<text x="341.6" y="208.8">-</text>
<text x="352.3" y="205.9">1</text>
<text x="406.4" y="206.2">ADC12</text>
<text x="49.7" y="213.3" transform="rotate(-90 49.7 213.3)">1M</text>
<text x="183.9" y="214.7" transform="rotate(-90 183.9 214.7)">1M</text>
<text x="222.2" y="211.1">10K1%</text>
<text x="326.6" y="213.9" transform="rotate(-90 326.6 213.9)">1M</text>
<text x="364.9" y="210.1">10K1%</text>
<text x="100.7" y="217.3" transform="rotate(-90 100.7 217.3)">4.7K1%</text>
<text x="234.8" y="217.5" transform="rotate(-90 234.8 217.5)">4.7K1%</text>
<text x="377.6" y="216.9" transform="rotate(-90 377.6 216.9)">4.7K1%</text>
</g>
<g font-size="2">
<text x="31.3" y="36.5">LB15</text>
<text x="33.5" y="38.3">1</text>
<text x="37.6" y="36.1">´ÅÖé</text>
<text x="39.5" y="38.3">2</text>
<text x="167.6" y="38.8">1</text>
<text x="173.6" y="38.8">2 LB16</text>
<text x="173.6" y="41.1">´ÅÖé</text>
<text x="310.4" y="37.8">1</text>
<text x="316.3" y="37.8">2 LB17</text>
<text x="316.8" y="39.7">´ÅÖé</text>
<text x="33.5" y="153.1">1</text>
<text x="39.4" y="155.2">´ÅÖé</text>
<text x="39.5" y="153.1">2 LB18</text>
<text x="165.4" y="151.8">LB19</text>
<text x="167.6" y="153.6">1</text>
<text x="171.8" y="151.4">´ÅÖé</text>
<text x="173.6" y="153.6">2</text>
<text x="308.2" y="150.8">LB20</text>
<text x="310.4" y="152.6">1</text>
<text x="314.5" y="150.4">´ÅÖé</text>
<text x="316.3" y="152.6">2</text>
<text x="384" y="268.9">Size</text>
<text x="384" y="266.4">Title:</text>
<text x="390.6" y="268.9">Number</text>
<text x="414.5" y="268.9">Revision</text>
<text x="384" y="274">Date:</text>
<text x="385" y="271">B</text>
<text x="392.6" y="271">Pads-Logic 5.0</text>
<text x="409.4" y="274">Sheet 1/1</text>
<text x="417" y="271">First</text>
<text x="384" y="276.6">File:</text>
<text x="409.4" y="276.6">Draw By:luozb</text>
</g>
<g font-size="1.9">
<text x="88" y="46.7">AO3401A</text>
<text x="91.7" y="44.8">Q26</text>
<text x="222.1" y="47.2">AO3401A</text>
<text x="225.8" y="45.3">Q29</text>
<text x="364.9" y="46.2">AO3401A</text>
<text x="368.6" y="44.3">Q32</text>
<text x="74.1" y="64.7">Q28</text>
<text x="208.2" y="65.2">Q31</text>
<text x="351" y="64.2">Q34</text>
<text x="72.9" y="66.6">AO3400A</text>
<text x="207" y="67.1">AO3400A</text>
<text x="349.8" y="66.1">AO3400A</text>
<text x="88" y="161.5">AO3401A</text>
<text x="91.7" y="159.6">Q35</text>
<text x="225.8" y="160.1">Q38</text>
<text x="364.9" y="161">AO3401A</text>
<text x="368.6" y="159.1">Q41</text>
<text x="222.1" y="162">AO3401A</text>
<text x="74.1" y="179.5">Q37</text>
<text x="351" y="179">Q43</text>
<text x="72.9" y="181.4">AO3400A</text>
<text x="207" y="181.9">AO3400A</text>
<text x="208.2" y="180">Q40</text>
<text x="349.8" y="180.9">AO3400A</text>
</g>
</svg>
